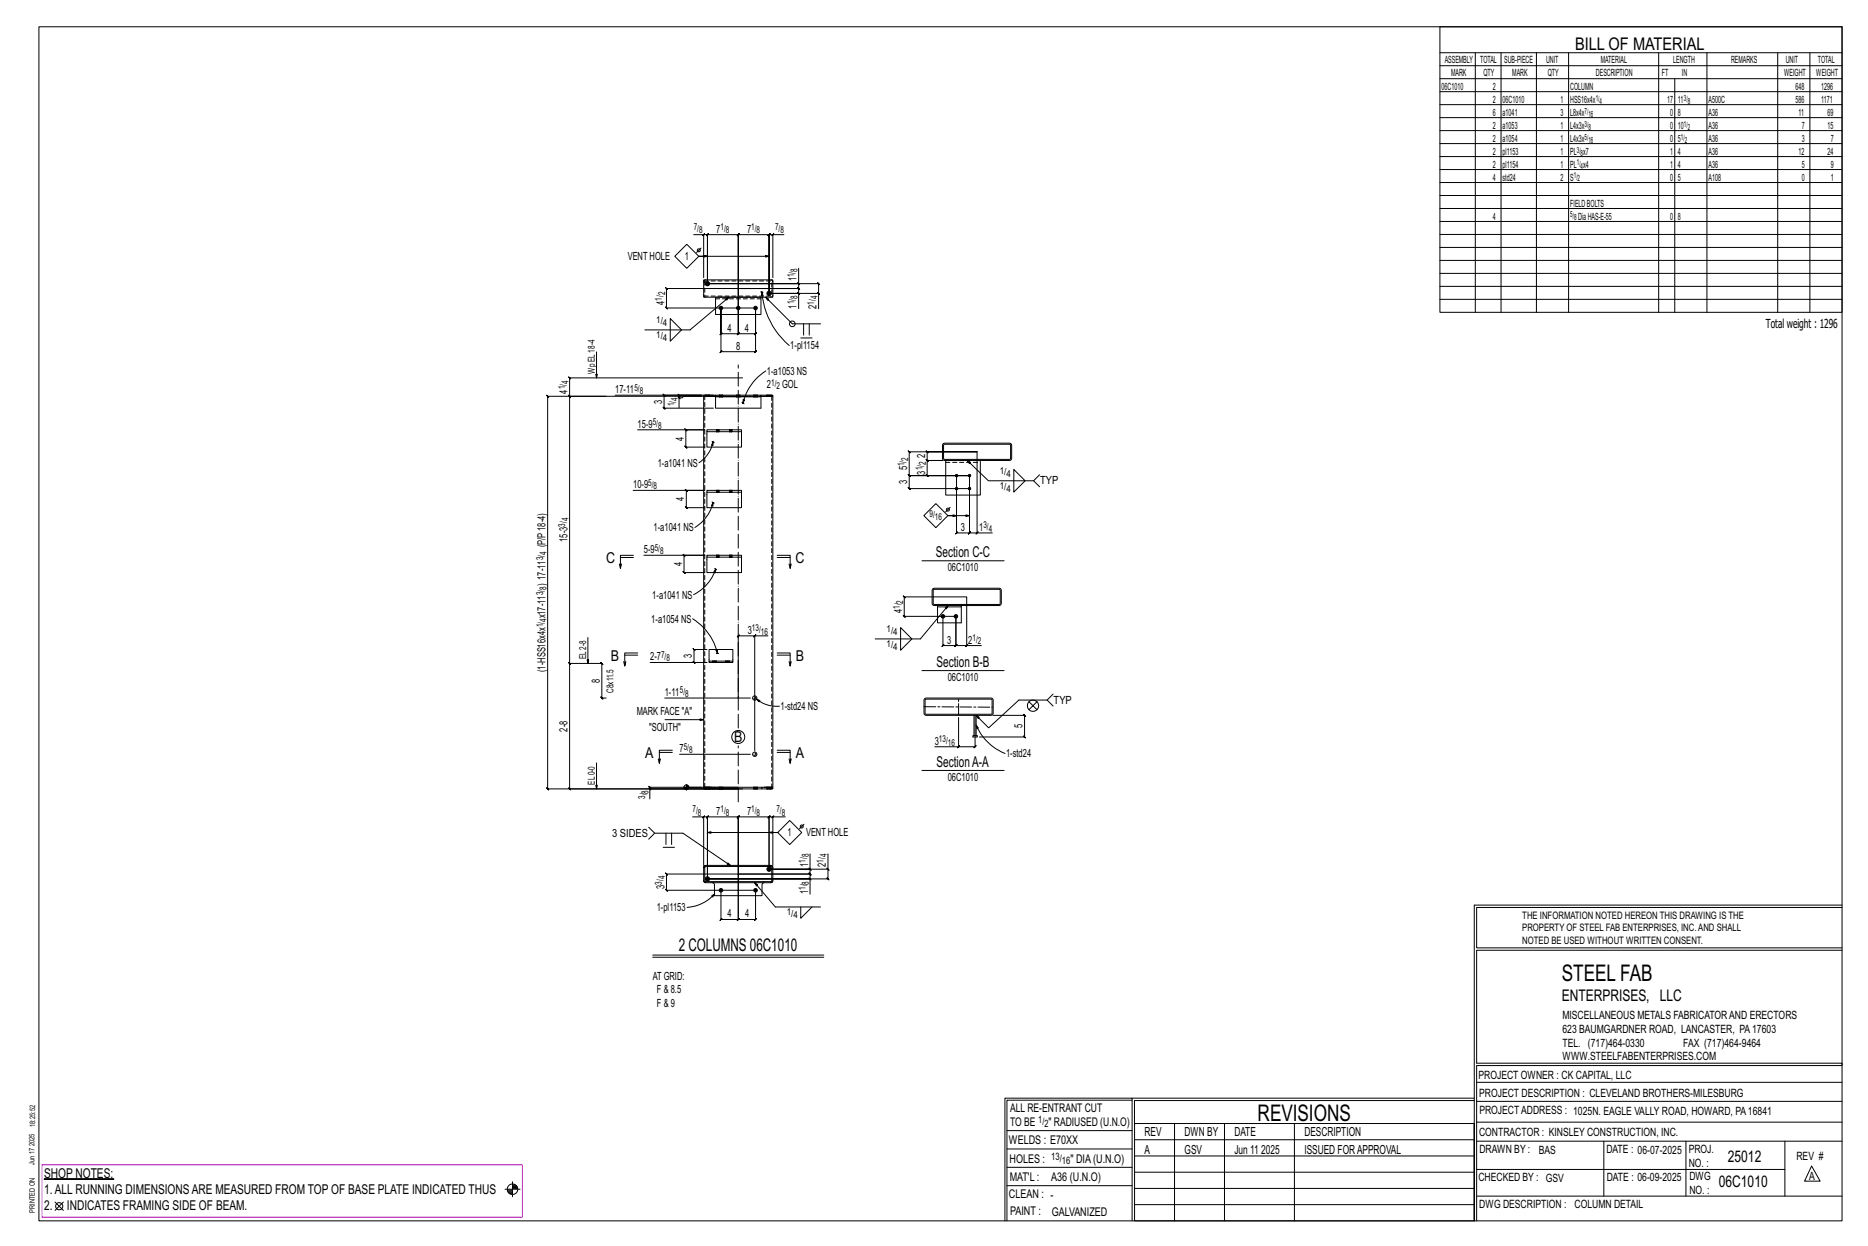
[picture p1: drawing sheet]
<svg xmlns="http://www.w3.org/2000/svg" width="914mm" height="610mm" viewBox="0 0 914 610" stroke-linecap="round" stroke-linejoin="round" font-family="sans-serif">
<g fill="#000" stroke="#000" stroke-width=".49">
<path d="M22 577h34z"/>
<circle cx="346" cy="139" r="1.1"/>
<circle cx="353" cy="151" r=".9"/>
<circle cx="361" cy="151" r=".9"/>
<circle cx="370" cy="151" r=".9"/>
<circle cx="376" cy="144" r="1.1"/>
<circle cx="468" cy="239" r=".6"/>
<circle cx="468" cy="233" r=".6"/>
<circle cx="475" cy="233" r=".6"/>
<circle cx="475" cy="239" r=".6"/>
<circle cx="462" cy="302" r=".9"/>
<circle cx="468" cy="302" r=".9"/>
<circle cx="346" cy="430" r="1.1"/>
<circle cx="353" cy="436" r=".9"/>
<circle cx="370" cy="436" r=".9"/>
<circle cx="376" cy="425" r="1.1"/>
</g>
<g fill="none" stroke="#000" stroke-width=".49">
<path d="M19 13h883v584h-883zM705 13h197v140h-197zM705 26h197M705 32h197M705 39h197M722 26v127M735 26v127M752 26v127M768 26v127M812 26v127M820 39v114M836 26v127"/>
<path d="M870 26v127M886 26v127M705 45h197M705 51h197M705 58h197M705 64h197M705 70h197M705 77h197M705 83h197M705 89h197M705 96h197M340 115h4v21"/>
<path d="M344 115h2l1-1-1 1v24v-24l1-1-1 1h15l1-1-1 1v26v-26l1-1-1 1h15l1-1-1 1v29v-29l1-1-1 1h2M345 114l-1 1zM378 115l1-1-1 1zM384 115h-6v21M705 102h197M705 108h197M705 115h197M330 125l6-5 6 5-6 6zM343 121l-2 3M344 137h34v8h-34zM346 125h-4h34M390 138l1 1z"/>
<path d="M391 131v8h-45h55l-1-1 1 1v5M391 139v2h-1l1 1v-1h-30M705 121h197M705 127h197M705 134h197M328 156l6 5-6 6zM350 145h22v9h-22zM357 145l-19 16h-22M361 141h-35l1 1-1-1v10v-1l1 1h-1h44v21l-1 1 1-1h-17l-1 1 1-1v-21v12l-1 1 1-1h8v1l1-1h-1v-22v22v1l1-1h-1h9l-1 1 1-1v-12M361 141h30h-1l1 1v-1v3M372 143h1M373 143v2z"/>
<path d="M373 143a38 38 0 0 0 13 26M373 143h1M375 145l13 13h14M390 143l1 1zM391 151v-7h-15h25v7M393 158v6M396 158v6M400 143l1 1zM705 140h197M705 146h197M292 172v13M392 165h6"/>
<path d="M278 193l1 1zM297 194h-18l-1-1 1 1v131M301 193h42h-11l1 1-1-1v2M332 194l1 1zM343 194h-8l-1 1h-2v5M344 194h6h-4M345 193h.1M345 194h.1M347 193h.1M347 194h.1M349 193h-24l1 1-1-1v7v-1l1 1h-1h24M350 193h22v1h-22z"/>
<path d="M350 194v6h22v-6M350 193h-6v192h6M352 193h.1M352 194h.1M354 193h.1M354 194h.1M361 193h.1M361 194h.1M361 194h-93v-1l1 1h-1v192v-1l1 1h-1h93h-43v5M362 193h.1M362 194h.1M363 197h1"/>
<path d="M363 185h-84l-1-1 1 1v9M364 197v1M364 195l1 1-1 1zM369 193h.1M369 194h.1M371 193h.1M371 194h.1M372 193h6v1M375 181a25 25 0 0 0-11 16M375 193h.1M375 194h.1M377 194h-5h6v191"/>
<path d="M378 193h.1M378 194h.1M312 210h33h-9h-1l1 1v-1v9l-1-1 1 1h9M346 210h17v1h-17zM346 211v8h17v-8M349 216h.1M349 216v2h-1zM349 216a16 16 0 0 1-7 10M349 216l1 1M351 210h.1M351 211h.1M352 210h.1"/>
<path d="M352 211h.1M357 210h.1M357 211h.1M358 210h.1M358 211h.1M462 217h33v1v7h-1h-32l-1-1zM462 218l32-1 1 7-33 1zM310 240h35h-9l-1-1 1 1v8h-1l1 1v-1h9M346 240h17v1h-17zM351 240h.1M352 240h.1M357 240h.1"/>
<path d="M358 240h.1M463 225v17h17v-17M468 233v28l1-1-1 1h7h-1l1-1v1v-28v28h-1l1-1v1h3M473 225l11 10h22l3-3M475 233h-21l-1-1 1 1v-8v1l-1-1h1h7h-7v1l-1-1h1v-4v1l-1-1h1h24h-33l1 1-1-1v12v-1l1 1h-1h30h-30v-1l1 1h-1v6l1 1-1-1h30M478 221v40h8M496 230l6 5-6 6zM506 235l3 3M346 241v7h17v-7M349 246h.1M349 246v2l-1-1zM349 246a20 20 0 0 1-9 12"/>
<path d="M349 246h1M351 241h.1M352 241h.1M357 241h.1M358 241h.1M452 252l6-6 6 6-6 6zM465 248l-2 2M468 252h-4h11M303 276l1 2M304 273h6M310 272h-6v6v-2M315 272h30h-10l-1-1 1 1v8h-1l1 1v-1h10"/>
<path d="M346 272h17v1h-17zM346 273v7h17v-7M350 278h.1M350 278v2h-1zM350 278a22 22 0 0 1-10 13M350 278l1 1M351 272h.1M351 273h.1M352 272h.1M352 273h.1M357 272h.1M357 273h.1"/>
<path d="M358 272h.1M358 273h.1M380 272h7v6v-2M380 273h7M386 276l1 2M451 274h41M479 260l-1 1zM457 288h32l1 1v7h-1h-32l-1-1zM457 288h32l1 7-33 1zM459 296v1h12v-1M459 297v8h12v-8M464 296l-13 17h-23"/>
<path d="M288 312v13M312 319h-6v7v-2M339 303a27 27 0 0 1 12 17M346 318h-6l-1-1 1 1v6h-1l1 1v-1h6h-28M350 318h1v2zM351 320h.1M351 320h1M369 312l1-1zM369 311h-8h1l-1 1v-1v31M376 311h-7v56M380 319h7v7v-2M441 307l5 6-5 5z"/>
<path d="M462 302v14h-1l1-1v1h6h-1l1-1v1v-14M468 302h-25l-1-1 1 1v-10v1l-1-1h1h30v24h7M468 302v14h-1l1-1v1h5M473 316l1-1-1 1zM278 324l1 1zM305 324l1 2M306 321h6M347 323h12v1h-12zM347 323v-5h12v5M349 323h.1M349 324h.1M351 323h.1"/>
<path d="M351 324h.1M355 323h.1M355 324h.1M357 323h.1M357 324h.1M380 321h7M386 324l1 2M451 328h41M516 340l-3 3h-14l-15 13-6-6 1 1-1-1v10M297 342h-2l-1-1 1 1v-17l-1-1 1 1h-16l-1-1 1 1v61l-1-1 1 1h84M325 342h42M326 352h18"/>
<path d="M370 342l2 1zM370 342a15 15 0 0 0 12 3M453 342h33v1v6l-1 1h-32l-1-1zM453 342h32l1 7h-33zM469 351v14h-11M476 360h2v1h-2zM477 350v10M477 350v15h1l-1 1v-1h-8M478 355l1 1-1 1zM478 355a26 26 0 0 0 14 14M486 350h16l-1-1 1 1v11l-1-1 1 1h-23M504 343l2 2 2-2"/>
<path d="M504 347l2-2 2 2M513 343l3 2M292 373v13M322 371l1 2M323 368h6M329 367h-6v6v-2M333 369h34M380 367h7v6v-2M380 368h7M386 371l1 2M451 377h41M470 365l-1 1z"/>
<path d="M318 385l1 1zM335 385h8M335 385h1M335 386h1M336 384v3M336 385h1M336 384h1M336 384h.1M339 400h5v23M344 400l1-1zM344 400h2l1-1-1 1v30v-30l1-1-1 1h15l1-1-1 1v28v-28l1-1-1 1h15l1-1-1 1v25v-25l1-1-1 1h2M344 385v1h2"/>
<path d="M345 385h.1M345 386h.1M346 385v1h4M347 385h.1M347 386h.1M350 385h23v1h-23zM352 385h.1M352 386h.1M354 385h.1M354 386h.1M361 385h-43l1 1-1-1v1M369 385h.1"/>
<path d="M369 386h.1M371 385h.1M371 386h.1M373 385h1M375 385h.1M375 386h.1M378 385h.1M378 386h.1M378 385h-4h3v1M378 400l1-1-1 1zM378 385v1h-5M384 400h-6v23"/>
<path d="M318 405l2 3h14l24 15M320 408l-2 3M325 415h5M326 408v5M329 408v5M346 407h35h-5M381 407l6-6 5 6-5 6zM394 403l-3 2M397 418v7h-21h29v-7M326 427v1h35v22l1-1-1 1h9h-1l1-1v1v-14h-44h1l-1-1v1v-8h1zM345 431h.1M345 424h.1"/>
<path d="M345 424l33-1v1v7l-1 1h-32l-1-1zM345 432h.1M345 424h32l1 7h-33zM348 438l2-1-1 2zM349 432l1 1v5h23v-5l1-1M350 437a20 20 0 0 1-14 7M361 428v22l1-1-1 1h-8v-1l-1 1h1v-14M361 428h36l-1-1 1 1v2M369 432l11 12h22M378 424h.1M378 432h.1M378 431h.1"/>
<path d="M396 430l1 1zM396 425l1 1zM397 425v3l-1-1 1 1h-36M405 425l1 1zM405 425v5l1 1-1-1h-59h51v7M392 444v5l6-5M722 443v154M722 443h180M902 444h-179v20h179M320 467h83M320 468h83M902 465h-179v55h179v1h-179v76"/>
<path d="M554 538h-61v59M554 537h168M722 538h-167v13M723 539h179M723 530h179M493 553h61M555 550h167v47h-167zM555 558h167M575 550v47M599 550v47M634 550v47M723 549h179"/>
<path d="M723 558h179M785 558v27M825 558v27M874 558v27M251 578v8M251 580h1M493 571h61M493 562h61M555 573h167M555 566h167M723 572h151M887 570l4 8h-8z"/>
<path d="M27 588l4 4M31 588l-4 4M247 582h8M248 582h3M248 583h3M249 583h2M249 584h2M251 581h2M251 580h2M492 597v-60h62v60M493 580h61M555 589h167"/>
<path d="M555 581h167M723 585h179"/>
<circle cx="342" cy="122" r=".7"/>
<circle cx="388" cy="158" r="1.4"/>
<circle cx="464" cy="249" r=".7"/>
<circle cx="369" cy="342" r="1.1"/>
<circle cx="506" cy="345" r="2.8"/>
<circle cx="361" cy="361" r="3"/>
<circle cx="369" cy="369" r="1.1"/>
<circle cx="336" cy="385" r="1.2"/>
<circle cx="392" cy="404" r=".7"/>
<circle cx="29" cy="590" r="1.8"/>
<circle cx="251" cy="582" r="2.6"/>
</g>
<path d="M21 570h235v26h-235z" fill="none" stroke="#f0f" stroke-width=".5"/>
<g fill="none" stroke="#000" stroke-width=".49" stroke-dasharray="2 1.4">
<path d="M345 138h-1M345 138h32l1 7h-33zM346 137l-1 1M378 138l-1-1M344 144l2 1M350 146h22M377 145l1-1M345 193v1M345 193h.1M346 193l-1 1M346 193l1 1zM346 193v1"/>
<path d="M346 194h.1M347 193v1M347 193h.1M347 194h.1M347 194v-1M350 194h22zM352 193v1M352 193h.1M353 193l-1 1M353 193v1zM353 194h.1M353 193v1"/>
<path d="M354 193v1M354 193h.1M354 194h.1M354 194v-1M361 193v1M361 193h.1M361 193l1 1zM361 194h.1M362 193v1M362 193h.1M362 194h.1M362 194v-1"/>
<path d="M369 193v1M369 193h.1M370 193l-1 1M370 193v1zM370 194h.1M370 193v1M371 193h.1M371 194h.1M371 194v-1M375 193v1M375 193h.1M376 193l-1 1"/>
<path d="M376 193l1 1zM376 193v1M376 194h.1M377 193v1M377 193h1M378 194h-1M378 194v-1M378 194v191M351 210v1M351 210h.1M351 210l1 1zM351 211h.1"/>
<path d="M352 210v1M352 210h.1M352 211h.1M352 211v-1M357 210v1M357 210h.1M358 210v1zM358 210l-1 1M358 211h-1M358 210v1M358 210h.1M358 211h.1"/>
<path d="M358 211v-1M351 240v1M351 240h.1M351 240l1 1zM352 240v1M352 240h.1M357 240v1M357 240h.1M358 240v1zM358 240l-1 1M358 240v1M358 240h.1"/>
<path d="M463 226h17M351 241h.1M352 241h.1M352 241v-1M358 241h-1M358 241h.1M358 241v-1M351 272v1M351 272h.1M351 272l1 1zM351 273h.1M352 272v1"/>
<path d="M352 272h.1M352 273h.1M352 273v-1M357 272v1M357 272h.1M358 272v1zM358 272l-1 1M358 273h-1M358 272v1M358 272h.1M358 273h.1M358 273v-1"/>
<path d="M349 323h.1M349 323v1M349 324h.1M349 324v-1M349 323l1 1zM350 324v-1M350 323h.1M350 324l1-1M351 324v-1M351 324h.1M355 323h.1M355 323v1"/>
<path d="M355 324h.1M355 324v-1M356 323v1zM356 324v-1M356 324l1-1M356 323h.1M357 324v-1M357 324h.1M345 385v-191M345 385v1M345 385h.1M346 385l-1 1"/>
<path d="M346 385l1 1zM346 385v1M346 386h.1M347 385v1M347 385h.1M347 386h.1M347 386v-1M352 385v1M352 385h.1M353 385l-1 1M353 385v1zM353 386h.1"/>
<path d="M353 385v1M354 385v1M354 385h.1M354 386h.1M354 386v-1M369 385v1M369 385h.1M370 385l-1 1M370 385v1zM370 386h.1M370 385v1M371 385h.1"/>
<path d="M371 386h.1M371 386v-1M375 385v1M375 385h.1M376 385l-1 1M376 385l1 1zM376 385v1M376 386h.1M377 385v1M377 385h1M378 386h-1M378 386v-1"/>
<path d="M344 431h1M345 424h-1h1h-1M345 431v1M345 424h.1M345 432h1M346 423l-1 1M377 432h1M378 424l-1-1M378 432v-1M378 424h.1M378 431h.1"/>
<circle cx="369" cy="342" r=".5"/>
<circle cx="369" cy="369" r=".5"/>
</g>
<path d="M361 356v-177M361 392v-27" fill="none" stroke="#000" stroke-width=".49" stroke-dasharray="6.8 1 0 1"/>
<path d="M452 346h34M469 350v-8" fill="none" stroke="#000" stroke-width=".49" stroke-dasharray="5.8 1 1 1"/>
<g font-size="11.2">
<text x="764" y="480">STEEL FAB</text>
<text x="616" y="548">REVISIONS</text>
</g>
<g font-size="8.6">
<text x="771" y="24">BILL OF MATERIAL</text>
<text x="332" y="465">2 COLUMNS 06C1010</text>
</g>
<g font-size="7.9">
<text x="765" y="490">ENTERPRISES, LLC</text>
<text x="846" y="569">25012</text>
<text x="841" y="581">06C1010</text>
</g>
<g font-size="7.3">
<text x="297" y="276">C</text>
<text x="389" y="276">C</text>
<text x="458" y="273">Section C-C</text>
<text x="299" y="323">B</text>
<text x="390" y="323">B</text>
<text x="458" y="326">Section B-B</text>
<text x="359" y="363">B</text>
<text x="316" y="371">A</text>
<text x="390" y="371">A</text>
<text x="458" y="375">SectionA-A</text>
</g>
<g font-size="6.6">
<text x="22" y="576">SHOP NOTES:</text>
<text x="22" y="584">1.ALL RUNNING DIMENSIONSARE MEASURED FROM TOP OF BASE PLATE INDICATED THUS</text>
<text x="22" y="592">2.</text>
<text x="33" y="592">INDICATES FRAMING SIDE OF BEAM.</text>
</g>
<g font-size="6.1">
<text x="864" y="161">Total weight : 1296</text>
<text x="560" y="556">REV</text>
<text x="580" y="556">DWN BY</text>
<text x="604" y="556">DATE</text>
<text x="639" y="556">DESCRIPTION</text>
<text x="560" y="564">A</text>
<text x="580" y="564">GSV</text>
<text x="604" y="564">Jun 11</text>
<text x="617" y="564">2025</text>
<text x="639" y="564">ISSUED FORAPPROVAL</text>
</g>
<g font-size="5.9">
<text x="494" y="560">WELDS : E70XX</text>
<text x="494" y="569">HOLES :</text>
<text x="524" y="569">&quot; DIA(U.N.O)</text>
<text x="494" y="578">MAT'L :</text>
<text x="515" y="578">A36 (U.N.O)</text>
<text x="494" y="586">CLEAN : -</text>
<text x="495" y="595">PAINT :</text>
<text x="515" y="595">GALVANIZED</text>
</g>
<g font-size="5.8">
<text x="494" y="544">ALL RE-ENTRANT CUT</text>
<text x="494" y="551">TO BE</text>
<text x="513" y="551">&quot; RADIUSED (U.N.O)</text>
</g>
<g font-size="5.6">
<text x="765" y="499">MISCELLANEOUS METALS FABRICATORAND ERECTORS</text>
<text x="765" y="505">623 BAUMGARDNER ROAD, LANCASTER, PA17603</text>
<text x="765" y="512">TEL. (717)464-0330</text>
<text x="824" y="512">FAX (717)464-9464</text>
<text x="765" y="519">WWW.STEELFABENTERPRISES.COM</text>
<text x="724" y="528">PROJECT OWNER : CK CAPITAL, LLC</text>
<text x="724" y="537">PROJECT DESCRIPTION : CLEVELAND BROTHERS-MILESBURG</text>
<text x="724" y="545">PROJECTADDRESS : 1025N. EAGLE VALLY ROAD, HOWARD, PA16841</text>
<text x="724" y="556">CONTRACTOR : KINSLEY CONSTRUCTION, INC.</text>
<text x="724" y="564">DRAWN BY :</text>
<text x="753" y="564">BAS</text>
<text x="786" y="564">DATE : 06-07-2025</text>
<text x="827" y="564">PROJ.</text>
<text x="879" y="568">REV #</text>
<text x="827" y="571">NO. :</text>
<text x="724" y="578">CHECKED BY : GSV</text>
<text x="787" y="578">DATE : 06-09-2025</text>
<text x="827" y="578">DWG</text>
<text x="886" y="578">A</text>
<text x="827" y="584">NO. :</text>
<text x="724" y="591">DWG DESCRIPTION : COLUMN DETAIL</text>
</g>
<g font-size="5.5">
<text x="351" y="114">7</text>
<text x="366" y="114">7</text>
<text x="307" y="127">VENT HOLE</text>
<text x="335" y="127">1</text>
<text x="390" y="138" transform="rotate(-90 390 138)">1</text>
<text x="325" y="149" transform="rotate(-90 325 149)">4</text>
<text x="390" y="151" transform="rotate(-90 390 151)">1</text>
<text x="400" y="151" transform="rotate(-90 400 151)">2</text>
<text x="356" y="162">4</text>
<text x="365" y="162">4</text>
<text x="360" y="171">8</text>
<text x="387" y="171">1-pl1154</text>
<text x="375" y="183">1-a1053 NS</text>
<text x="375" y="190">2</text>
<text x="383" y="190">GOL</text>
<text x="278" y="193" transform="rotate(-90 278 193)">4</text>
<text x="301" y="192">17-11</text>
<text x="324" y="198" transform="rotate(-90 324 198)">3</text>
<text x="312" y="209">15-9</text>
<text x="335" y="216" transform="rotate(-90 335 216)">4</text>
<text x="453" y="224" transform="rotate(-90 453 224)">2</text>
<text x="322" y="228">1-a1041 NS</text>
<text x="444" y="230" transform="rotate(-90 444 230)">5</text>
<text x="453" y="232" transform="rotate(-90 453 232)">3</text>
<text x="310" y="239">10-9</text>
<text x="444" y="237" transform="rotate(-90 444 237)">3</text>
<text x="509" y="237">TYP</text>
<text x="335" y="245" transform="rotate(-90 335 245)">4</text>
<text x="320" y="260">1-a1041 NS</text>
<text x="470" y="260">3</text>
<text x="479" y="260">1</text>
<text x="267" y="268" transform="rotate(-90 267 268)">(P/P18-4)</text>
<text x="278" y="265" transform="rotate(-90 278 265)">15-3</text>
<text x="315" y="271">5-9</text>
<text x="334" y="277" transform="rotate(-90 334 277)">4</text>
<text x="464" y="279">06C1010</text>
<text x="267" y="287" transform="rotate(-90 267 287)">) 17-11</text>
<text x="319" y="293">1-a1041 NS</text>
<text x="442" y="300" transform="rotate(-90 442 300)">4</text>
<text x="267" y="303" transform="rotate(-90 267 303)">x17-11</text>
<text x="319" y="305">1-a1054 NS</text>
<text x="366" y="310">3</text>
<text x="464" y="315">3</text>
<text x="474" y="315">2</text>
<text x="318" y="323">2-7</text>
<text x="339" y="322" transform="rotate(-90 339 322)">3</text>
<text x="267" y="329" transform="rotate(-90 267 329)">(1-HSS16x4x</text>
<text x="294" y="334" transform="rotate(-90 294 334)">8</text>
<text x="464" y="333">06C1010</text>
<text x="325" y="341">1-11</text>
<text x="382" y="347">1-std24 NS</text>
<text x="516" y="344">TYP</text>
<text x="312" y="350">MARK FACE &quot;A&quot;</text>
<text x="278" y="358" transform="rotate(-90 278 358)">2-8</text>
<text x="318" y="357">&quot;SOUTH&quot;</text>
<text x="501" y="356" transform="rotate(-90 501 356)">5</text>
<text x="458" y="364">3</text>
<text x="333" y="368">7</text>
<text x="492" y="371">1-std24</text>
<text x="464" y="382">06C1010</text>
<text x="351" y="399">7</text>
<text x="366" y="399">7</text>
<text x="300" y="409">3 SIDES</text>
<text x="386" y="409">1</text>
<text x="395" y="409">VENT HOLE</text>
<text x="396" y="424" transform="rotate(-90 396 424)">1</text>
<text x="404" y="424" transform="rotate(-90 404 424)">2</text>
<text x="325" y="435" transform="rotate(-90 325 435)">3</text>
<text x="396" y="437" transform="rotate(-90 396 437)">1</text>
<text x="321" y="446">1-pl1153</text>
<text x="356" y="449">4</text>
<text x="365" y="449">4</text>
<text x="320" y="479">AT GRID:</text>
<text x="322" y="486">F &amp; 8.5</text>
<text x="322" y="492">F &amp; 9</text>
</g>
<g font-size="5">
<text x="745" y="450">THE INFORMATION NOTED HEREON THIS DRAWING IS THE</text>
<text x="745" y="456">PROPERTY OF STEEL FAB ENTERPRISES, INC.AND SHALL</text>
<text x="745" y="462">NOTED BE USED WITHOUT WRITTEN CONSENT.</text>
<text x="508" y="550">1/</text>
<text x="511" y="551">2</text>
<text x="515" y="568">13/</text>
<text x="520" y="570">16</text>
</g>
<g font-size="4.9">
<text x="707" y="31">ASSEMBLY</text>
<text x="725" y="31">TOTAL</text>
<text x="736" y="31">SUB-PIECE</text>
<text x="757" y="31">UNIT</text>
<text x="784" y="31">MATERIAL</text>
<text x="819" y="31">LENGTH</text>
<text x="847" y="31">REMARKS</text>
<text x="874" y="31">UNIT</text>
<text x="890" y="31">TOTAL</text>
<text x="710" y="37">MARK</text>
<text x="726" y="37">QTY</text>
<text x="740" y="37">MARK</text>
<text x="758" y="37">QTY</text>
<text x="781" y="37">DESCRIPTION</text>
<text x="814" y="37">FT</text>
<text x="823" y="37">IN</text>
<text x="873" y="37">WEIGHT</text>
<text x="889" y="37">WEIGHT</text>
<text x="706" y="44">06C1010</text>
<text x="731" y="44">2</text>
<text x="769" y="44">COLUMN</text>
<text x="879" y="44">648</text>
<text x="891" y="44">1296</text>
<text x="731" y="50">2</text>
<text x="736" y="50">06C1010</text>
<text x="764" y="50">1</text>
<text x="769" y="50">HSS16x4x</text>
<text x="816" y="50">17</text>
<text x="821" y="50">11</text>
<text x="836" y="50">A500C</text>
<text x="879" y="50">586</text>
<text x="891" y="50">1171</text>
<text x="731" y="57">6</text>
<text x="736" y="57">a1041</text>
<text x="764" y="57">3</text>
<text x="769" y="57">L8x4x</text>
<text x="818" y="57">0</text>
<text x="821" y="57">8</text>
<text x="836" y="57">A36</text>
<text x="880" y="57">11</text>
<text x="895" y="57">69</text>
<text x="731" y="63">2</text>
<text x="736" y="63">a1053</text>
<text x="764" y="63">1</text>
<text x="769" y="63">L4x3x</text>
<text x="818" y="63">0</text>
<text x="821" y="63">10</text>
<text x="836" y="63">A36</text>
<text x="882" y="63">7</text>
<text x="895" y="63">15</text>
<text x="731" y="69">2</text>
<text x="736" y="69">a1054</text>
<text x="764" y="69">1</text>
<text x="769" y="69">L4x3x</text>
<text x="818" y="69">0</text>
<text x="821" y="69">5</text>
<text x="836" y="69">A36</text>
<text x="882" y="69">3</text>
<text x="896" y="69">7</text>
<text x="731" y="76">2</text>
<text x="736" y="76">pl1153</text>
<text x="764" y="76">1</text>
<text x="769" y="76">PL x7</text>
<text x="818" y="76">1</text>
<text x="821" y="76">4</text>
<text x="836" y="76">A36</text>
<text x="880" y="76">12</text>
<text x="895" y="76">24</text>
<text x="731" y="82">2</text>
<text x="736" y="82">pl1154</text>
<text x="764" y="82">1</text>
<text x="769" y="82">PL x4</text>
<text x="818" y="82">1</text>
<text x="821" y="82">4</text>
<text x="836" y="82">A36</text>
<text x="882" y="82">5</text>
<text x="896" y="82">9</text>
<text x="731" y="88">4</text>
<text x="736" y="88">std24</text>
<text x="764" y="88">2</text>
<text x="769" y="88">S</text>
<text x="818" y="88">0</text>
<text x="821" y="88">5</text>
<text x="836" y="88">A108</text>
<text x="882" y="88">0</text>
<text x="896" y="88">1</text>
<text x="769" y="101">FIELDBOLTS</text>
<text x="731" y="107">4</text>
<text x="772" y="107">DiaHAS-E-55</text>
<text x="818" y="107">0</text>
<text x="821" y="107">8</text>
</g>
<g font-size="4.7">
<text x="340" y="113">7/</text>
<text x="353" y="113">1/</text>
<text x="368" y="113">1/</text>
<text x="379" y="113">7/</text>
<text x="342" y="114">8</text>
<text x="355" y="114">8</text>
<text x="370" y="114">8</text>
<text x="382" y="114">8</text>
<text x="389" y="136" transform="rotate(-90 389 136)">1/</text>
<text x="390" y="133" transform="rotate(-90 390 133)">8</text>
<text x="324" y="147" transform="rotate(-90 324 147)">1/</text>
<text x="326" y="144" transform="rotate(-90 326 144)">2</text>
<text x="389" y="149" transform="rotate(-90 389 149)">1/</text>
<text x="390" y="146" transform="rotate(-90 390 146)">8</text>
<text x="398" y="149" transform="rotate(-90 398 149)">1/</text>
<text x="400" y="146" transform="rotate(-90 400 146)">4</text>
<text x="321" y="158">1/</text>
<text x="325" y="160">4</text>
<text x="321" y="165">1/</text>
<text x="325" y="167">4</text>
<text x="291" y="183" transform="rotate(-90 291 183)">Wp EL18-4</text>
<text x="277" y="191" transform="rotate(-90 277 191)">1/</text>
<text x="278" y="188" transform="rotate(-90 278 188)">4</text>
<text x="311" y="191">5/</text>
<text x="377" y="189">1/</text>
<text x="380" y="190">2</text>
<text x="313" y="193">8</text>
<text x="332" y="196" transform="rotate(-90 332 196)">4</text>
<text x="330" y="199" transform="rotate(-90 330 199)">1/</text>
<text x="320" y="208">5/</text>
<text x="322" y="210">8</text>
<text x="444" y="225" transform="rotate(-90 444 225)">2</text>
<text x="453" y="228" transform="rotate(-90 453 228)">2</text>
<text x="443" y="228" transform="rotate(-90 443 228)">1/</text>
<text x="452" y="230" transform="rotate(-90 452 230)">1/</text>
<text x="489" y="232">1/</text>
<text x="493" y="233">4</text>
<text x="317" y="238">5/</text>
<text x="320" y="239">8</text>
<text x="489" y="239">1/</text>
<text x="493" y="241">4</text>
<text x="277" y="258" transform="rotate(-90 277 258)">3/</text>
<text x="278" y="255" transform="rotate(-90 278 255)">4</text>
<text x="455" y="253">9/</text>
<text x="458" y="254">16</text>
<text x="481" y="259">3/</text>
<text x="484" y="260">4</text>
<text x="321" y="269">5/</text>
<text x="266" y="274" transform="rotate(-90 266 274)">3/</text>
<text x="268" y="272" transform="rotate(-90 268 272)">4</text>
<text x="323" y="271">8</text>
<text x="266" y="291" transform="rotate(-90 266 291)">3/</text>
<text x="268" y="289" transform="rotate(-90 268 289)">8</text>
<text x="440" y="298" transform="rotate(-90 440 298)">1/</text>
<text x="442" y="295" transform="rotate(-90 442 295)">2</text>
<text x="268" y="304" transform="rotate(-90 268 304)">4</text>
<text x="266" y="307" transform="rotate(-90 266 307)">1/</text>
<text x="368" y="309">13/</text>
<text x="372" y="311">16</text>
<text x="434" y="309">1/</text>
<text x="437" y="311">4</text>
<text x="434" y="316">1/</text>
<text x="476" y="314">1/</text>
<text x="479" y="315">2</text>
<text x="287" y="322" transform="rotate(-90 287 322)">EL2-8</text>
<text x="324" y="322">7/</text>
<text x="326" y="324">8</text>
<text x="437" y="318">4</text>
<text x="300" y="339" transform="rotate(-90 300 339)">C8x11.5</text>
<text x="333" y="339">5/</text>
<text x="335" y="341">8</text>
<text x="460" y="363">13/</text>
<text x="464" y="365">16</text>
<text x="335" y="367">5/</text>
<text x="337" y="368">8</text>
<text x="291" y="384" transform="rotate(-90 291 384)">EL0-0</text>
<text x="318" y="388" transform="rotate(-90 318 388)">8</text>
<text x="316" y="391" transform="rotate(-90 316 391)">3/</text>
<text x="339" y="397">7/</text>
<text x="342" y="399">8</text>
<text x="353" y="397">1/</text>
<text x="355" y="399">8</text>
<text x="368" y="397">1/</text>
<text x="370" y="399">8</text>
<text x="380" y="397">7/</text>
<text x="383" y="399">8</text>
<text x="396" y="420" transform="rotate(-90 396 420)">8</text>
<text x="405" y="420" transform="rotate(-90 405 420)">4</text>
<text x="394" y="422" transform="rotate(-90 394 422)">1/</text>
<text x="403" y="422" transform="rotate(-90 403 422)">1/</text>
<text x="326" y="430" transform="rotate(-90 326 430)">4</text>
<text x="324" y="433" transform="rotate(-90 324 433)">3/</text>
<text x="394" y="435" transform="rotate(-90 394 435)">1/</text>
<text x="396" y="433" transform="rotate(-90 396 433)">8</text>
<text x="385" y="448">1/</text>
<text x="388" y="449">4</text>
</g>
<g font-size="4.2">
<text x="781" y="49">1/</text>
<text x="783" y="51">4</text>
<text x="824" y="49">3/</text>
<text x="826" y="51">8</text>
<text x="776" y="56">7/</text>
<text x="778" y="57">16</text>
<text x="776" y="62">3/</text>
<text x="778" y="63">8</text>
<text x="824" y="62">1/</text>
<text x="826" y="63">2</text>
<text x="776" y="68">5/</text>
<text x="778" y="70">16</text>
<text x="823" y="68">1/</text>
<text x="825" y="70">2</text>
<text x="772" y="75">3/</text>
<text x="774" y="76">8</text>
<text x="772" y="81">1/</text>
<text x="774" y="82">4</text>
<text x="770" y="87">1/</text>
<text x="772" y="89">2</text>
<text x="769" y="106">5/</text>
<text x="770" y="108">8</text>
</g>
<g font-size="3.7">
<text x="17" y="551" transform="rotate(-90 17 551)">18:25:52</text>
<text x="17" y="561" transform="rotate(-90 17 561)">2025</text>
<text x="17" y="570" transform="rotate(-90 17 570)">Jun 17</text>
<text x="17" y="593" transform="rotate(-90 17 593)">PRINTED ON</text>
</g>
</svg>
